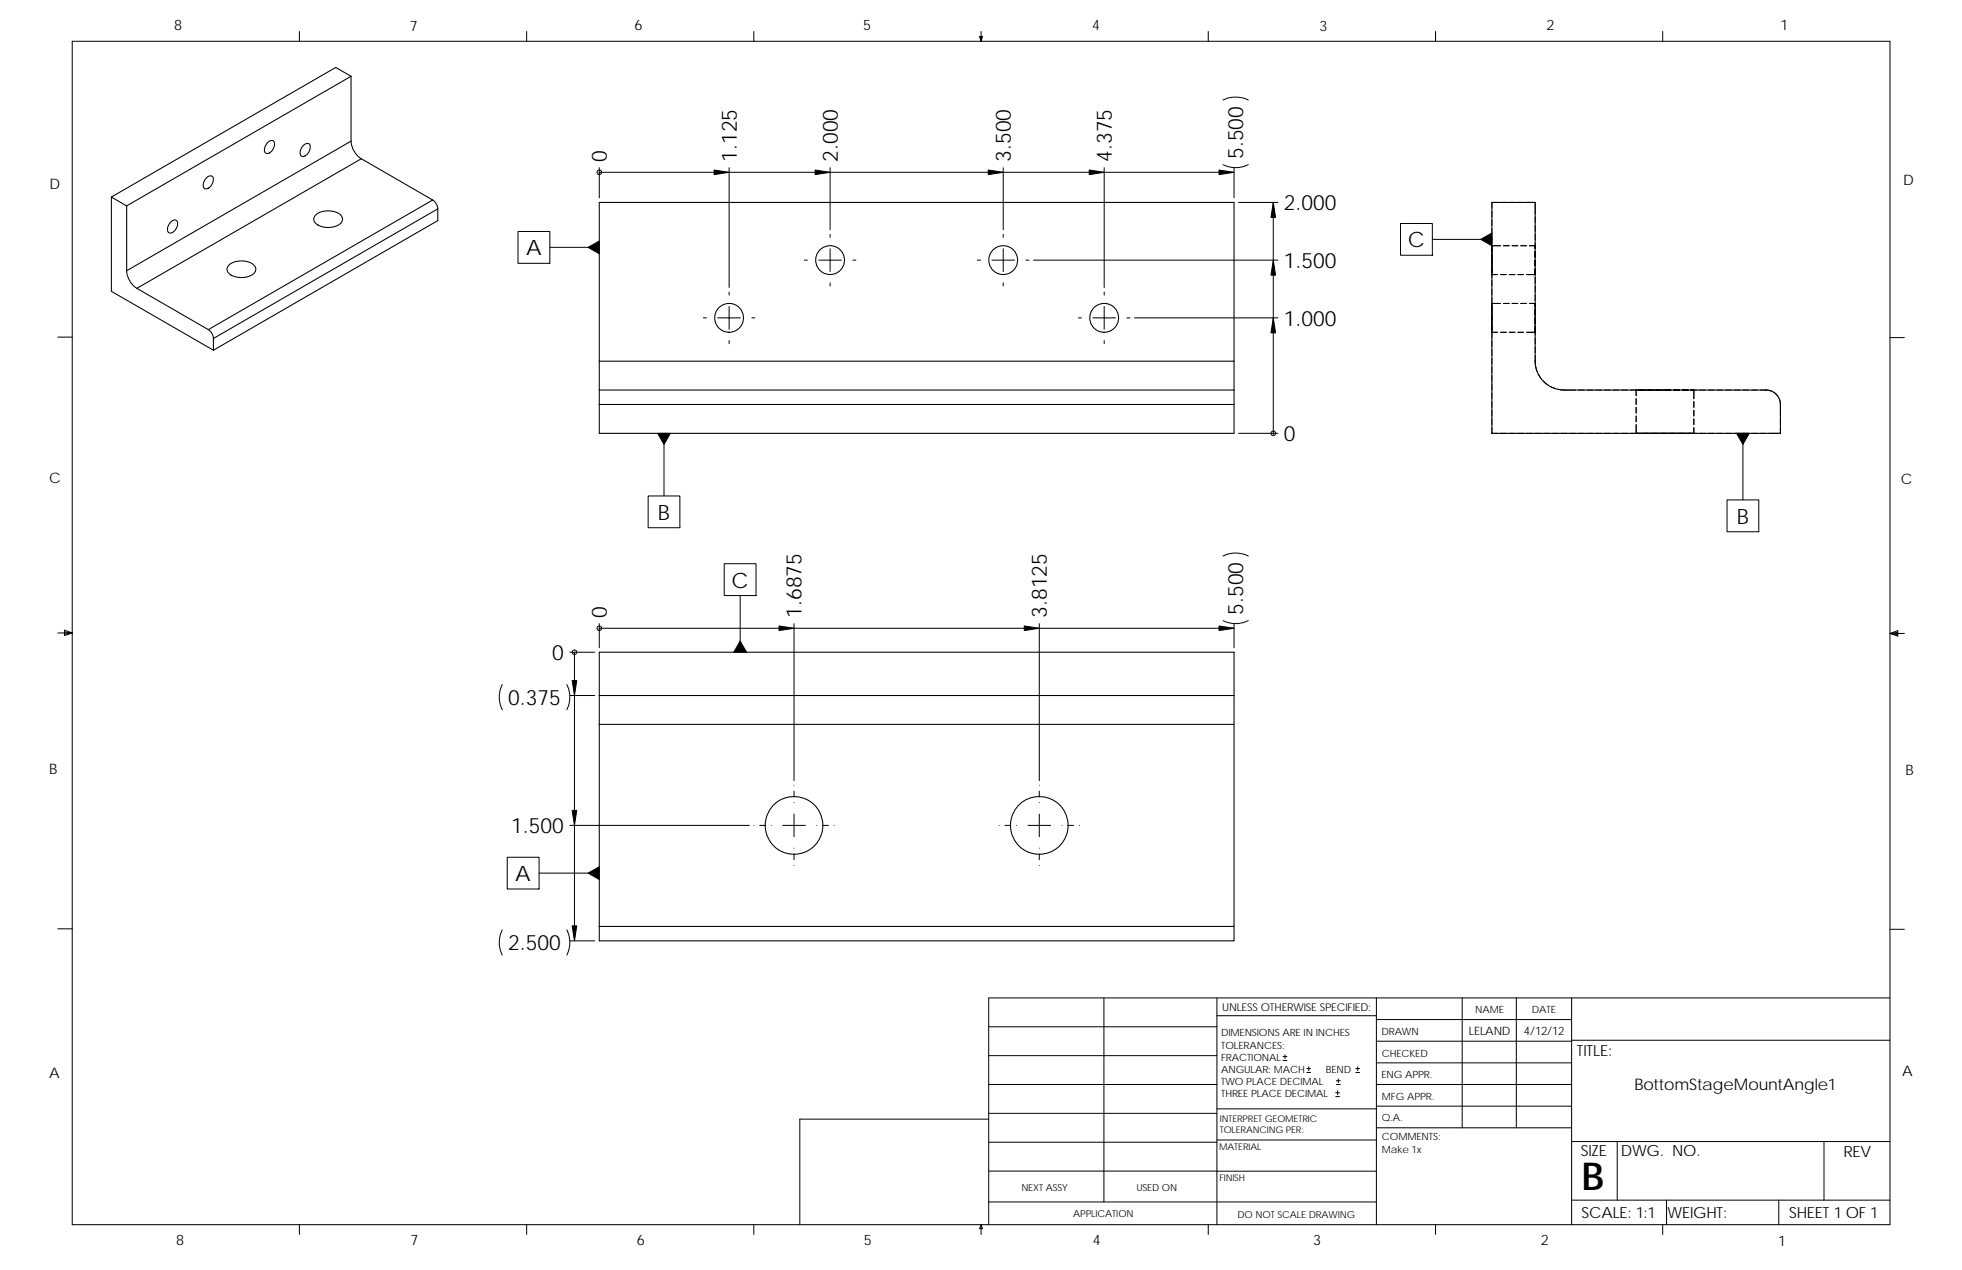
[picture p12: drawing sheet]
<svg xmlns="http://www.w3.org/2000/svg" width="432mm" height="279mm" viewBox="0 0 432 279" stroke-linecap="round" stroke-linejoin="round" font-family="sans-serif">
<g fill="none" stroke="#000" stroke-width=".22">
<path d="M15.9 9.1h400v260.3h-400zM65.9 6.9v2.2M115.9 6.9v2.2M165.9 6.9v2.2M215.6 8h.6l-.3 1.1zM215.7 8l.2 1.1M215.9 6.9v2.2M216 8l-.1 1.1M265.9 6.9v2.2M315.9 6.9v2.2M365.9 6.9v2.2M131.9 37.9h.1"/>
<path d="M131.9 36.9v6.6M131.9 37.9h139.7M160.5 36.9v26.3M182.7 36.9v13.6M220.8 36.9v13.6M243 36.9v26.3M269.2 36.2a6.2 6.2 0 0 0 5.5 0M269.2 22a6.2 6.2 0 0 1 5.5 0M271.6 36.9v6.6M114 50.9h7v7h-7zM121 54.4h10.9M177 57.2h.7"/>
<path d="M180.2 57.2h5M182.7 51.6v.6M182.7 54.7v5M187.7 57.2h.7M215.1 57.2h.7M218.3 57.2h5M220.8 51.6v.6M220.8 54.7v5M225.8 57.2h.7M227.5 57.2h53.7M272.6 44.5h8.6M280.2 44.5v50.8"/>
<path d="M308.2 49.2h7v7h-7zM315.2 52.7h13.1M328.3 56v1.2M328.3 54.7v1.3M328.3 56.6v2.5M328.3 57.2v3.8M328.3 59.1v1.3M328.3 54.1h1.9M328.3 54.1v1.2zM328.3 46.4v1.3M328.3 48.3v1.3M328.3 50.2v1.3"/>
<path d="M328.3 52.2v1.2M329.6 44.5h-1.3v1.3M330.2 44.5h1.3M330.9 54.1h1.2M332.1 44.5h1.3M332.8 54.1h1.3M334.1 44.5h1.2M334.7 54.1h1.3M336 44.5h1.9M336.6 54.1h1.3M337.9 59.1v1.3zM337.9 57.2v1.3z"/>
<path d="M337.9 55.3v1.3zM337.9 54.1v.6zM337.9 57.4v1.1M337.9 44.5h.1M337.9 44.5v2.6M337.9 47.7v1.3M337.9 49.6v1.3M337.9 51.5v1.3M337.9 53.4v1.3M12.7 74.2h3.2M154.8 69.9h.7M158 69.9h5"/>
<path d="M160.5 64.3v.6M160.5 67.4v5M160.5 74.9v.7M165.5 69.9h.6M182.7 62.2v.7M220.8 62.2v.7M237.3 69.9h.7M240.5 69.9h5M243 64.3v.6M243 67.4v5M243 74.9v.7M248 69.9h.7"/>
<path d="M249.7 69.9h31.5M328.3 68.7v2.5M328.3 66.8v1.2M328.3 67.4v1.3zM328.3 69.3v1.3zM328.3 71.2v1.3zM328.3 71.8v1.3M328.3 60.4h1.3M328.3 61.7v1.2M328.3 63.6v1.3M328.3 65.5v1.3M328.3 75v1.3"/>
<path d="M328.3 76.9v1.3M328.3 78.8v1.3M328.3 66.8h1.9M329.6 73.1h-1.3v1.3M330.2 60.4h1.3M331.5 73.1h-1.3M332.1 60.4h1.3M332.1 66.8h-1.2M333.4 73.1h-1.3M334.1 60.4h1.2M334.1 66.8h-1.3M335.3 73.1h-1.2"/>
<path d="M336 60.4h1.9M336 66.8h-1.3M336.6 66.8h1.3v2.5M337.9 69.9v.8M337.9 79.5v1l.4 1.2M337.9 69.9v1.3M337.9 66.8v.6zM337.9 79.5h.1M337.9 70.6v2.5h-1.9M337.9 61v1.3M337.9 62.9v1.3M337.9 64.9v1.2"/>
<path d="M337.9 68.7v1.2M337.9 72.5v1.2M337.9 74.4v1.2M337.9 76.3v1.3M337.9 78.2v1.3M415.9 74.3h3.2M146.1 95.3v13.8M272.6 95.3h8.6M280.2 95.3h.1M328.3 94.1v1.2h1.3M328.3 80.7v1.3M328.3 82.6v1.3"/>
<path d="M328.3 84.5v1.3M328.3 86.4v1.3M328.3 88.3v1.3M328.3 90.3v1.2M328.3 92.2v1.2M330.2 95.3h1.3M332.1 95.3h1.3M334.1 95.3h1.2M336 95.3h1.2M337.9 95.3h1.2M338.6 82.3l.6 1.1M339.7 83.8l.9 .9"/>
<path d="M339.8 95.3h1.2M341.2 85l1.1 .5M341.7 95.3h1.2M342.9 85.6l1.3 .2M343.6 95.3h1.2M344.2 85.8h.1M344.2 85.8h2.6M345.5 95.3h1.3M347.4 85.8h1.3M347.4 95.3h1.3M349.3 85.8h1.3M349.3 95.3h1.3"/>
<path d="M351.2 85.8h1.3M351.2 95.3h1.3M353.1 85.8h1.3M353.1 95.3h1.3M355 85.8h1.3M355 95.3h1.3M356.9 85.8h1.3M356.9 95.3h1.3M358.8 85.8h1.3M358.8 95.3h1.3M360.1 85.8h1.3M360.1 95.3h13.3"/>
<path d="M360.1 91.5v1.3M360.1 93.4v1.9M360.1 85.8v1.3M360.1 87.7v1.3M360.1 89.6v1.3M360.7 85.8h1.3zM362 85.8h1.3M362.6 85.8h1.3zM363.9 85.8h1.3M365.8 85.8h-1.3h3.2M366.4 85.8h1.3zM368.3 85.8h1.3"/>
<path d="M370.2 85.8h1.3M372.2 85.8h.6zM372.2 85.8h1.2M372.8 94.1v1.2h-12.7M372.8 85.8v1.9M372.8 88.3v1.3M372.8 90.3v1.2M372.8 92.2v1.2M374.1 85.8h1.2M374.1 95.3h1.2M376 85.8h1.2M376 95.3h1.2"/>
<path d="M377.9 85.8h1.2M377.9 95.3h1.2M379.8 85.8h1.2M379.8 95.3h1.2M381.7 85.8h1.2M381.7 95.3h1.2M383.6 85.8h1.3M384.9 95.3h-1.3v14.7M385.5 85.8h1.3M385.5 95.3h1.3M387.4 85.8h1.3l1.2 .2M387.4 95.3h1.3"/>
<path d="M389.3 95.3h2.5M390.4 86.3l.9 .9M391.6 87.7l.2 1.3M391.8 89v2.5M391.8 95.3h.1M391.8 89h.1M391.8 92.2v1.2M391.8 94.1v1.2M142.6 109.1h7v7h-7zM380.1 110h7v7h-7zM12.7 139.3h3.2M14.2 138.6l1.7 .7-1.7 .5z"/>
<path d="M14.2 139l1.7 .3M15.9 139.3l-1.7 .2M131.9 138.2h.1M131.9 137.2v5.3M131.9 138.2h139.7M159.4 124h7v7h-7zM162.9 131v12.5M174.8 137.2v34.5M228.7 137.2v34.5M269.2 136.5a6.2 6.2 0 0 0 5.5 0M269.2 122.3a6.2 6.2 0 0 1 5.5 0M271.6 137.2v5.3"/>
<path d="M415.9 139.4h3.2M415.9 139.4l1.8-.7v1.2zM415.9 139.4l1.8 .2M417.7 139.1l-1.8 .3M110.5 150.6a6.2 6.2 0 0 0 0 5.5M124.8 150.6a6.2 6.2 0 0 1 0 5.5M125.4 143.5h5.5M125.4 153h5.5M126.4 143.5h.1M126.4 143.5v63.5M174.8 179.1v5M174.8 172.7v.1"/>
<path d="M174.8 174v1.3M174.8 176.6h.1M228.7 172.7v.1M228.7 174v1.3M228.7 176.6h.1M228.7 179.1v5M111.6 188.6h7v7h-7zM118.6 192.1h13.3M125.4 181.6h39.5M165.9 181.6h.1M167.2 181.6h1.3M169.7 181.6h.1"/>
<path d="M172.3 181.6h4.9M174.8 186.6h.1M174.8 187.9v1.2M174.8 190.4h.1M179.7 181.6h.1M181 181.6h1.3M183.6 181.6h.1M219.9 181.6h.1M221.2 181.6h1.2M223.7 181.6h.1M226.2 181.6h5M228.7 186.6h.1"/>
<path d="M228.7 187.9v1.2M228.7 190.4h.1M233.7 181.6h.1M235 181.6h1.3M237.6 181.6h.1M12.7 204.3h3.2M110.5 204.6a6.2 6.2 0 0 0 0 5.5M124.8 204.6a6.2 6.2 0 0 1 0 5.5M125.4 207h5.5M243 219.5v44.9M267.8 219.5v49.9M302.9 219.5v49.9"/>
<path d="M321.8 219.5v28.6M333.7 219.5v28.6M345.9 219.5v49.9M415.9 204.4h3.2M415.9 219.5h-198.3v49.9M217.6 238.6h50.2M217.6 232.2h50.2M217.6 225.9h50.2M267.8 223.5h35.1M282.4 233.3h.8M282.4 232.5h.8M282.8 232v.9"/>
<path d="M287.6 235.9h.8M287.6 235.1h.8M288 234.7v.8M294.1 238.6h.9M294.1 237.8h.9M294.4 240v.8M294.5 237.3v.9M298.4 235.9h.8M298.4 235.1h.8M298.8 234.7v.8M302.9 238.6h43M302.9 233.8h43"/>
<path d="M302.9 229.1h43M302.9 224.3h43M345.9 228.9h70M217.6 257.6l85.3 .1M217.6 251.3h50.2M217.6 244.9h50.2M217.6 246.2h-41.6v23.2M267.8 250.8h35.1M267.8 243.9h35.1M294 241.3h.8M294 240.4h.8M302.9 248.1h43"/>
<path d="M302.9 243.4h43M345.9 251.1h70M355.9 251.1v12.9M401.4 251.1v12.9M65.9 269.4v2.2M115.9 269.4v2.2M165.9 269.4v2.2M215.9 269.4l.3 .9h-.6zM215.9 269.4v2.2M217.6 264.4h85.3M265.9 269.4v2.2M315.9 269.4v2.2"/>
<path d="M345.9 264h70M365.9 269.4v2.2M366.8 264v5.4M391.5 264v5.4"/>
<circle cx="131.9" cy="37.9" r=".51"/>
<circle cx="280.2" cy="95.3" r=".51"/>
<circle cx="131.9" cy="138.2" r=".51"/>
<circle cx="126.4" cy="143.5" r=".51"/>
</g>
<g fill="none" stroke="#000" stroke-width=".23">
<path d="M77.3 16.8l-3.4-2-49.4 28.5M77.3 16.8v14.3M77.3 16.8l-49.4 28.5M45.3 39.3a.9 .9 0 0 1 .8-.6 .9 .9 0 0 1 .8 .5 1.84 1.84 0 0 1-1.8 2.3 1.54 1.54 0 0 1 .2-2.2zM59 31.3a.96 .96 0 0 1 1.3-.2 2.07 2.07 0 0 1-1.4 2.7l-.4-.1a1.89 1.89 0 0 1 .5-2.4zM66.8 31.9a.85 .85 0 0 1 1.5 .2 1.84 1.84 0 0 1-1.9 2.3 1.7 1.7 0 0 1 .4-2.5zM77.3 31.1a4.9 4.9 0 0 0 2.2 3.8M77.3 31.1l-49.4 28.5M79.5 34.9l-49.4 28.5M79.5 34.9l15.7 9.1M24.5 43.3v20.8l22.5 12.9M24.5 43.3l3.4 2"/>
<path d="M27.9 45.3v14.3M27.9 59.6a5 5 0 0 0 2.2 3.8M37.7 48.8a.82 .82 0 0 1 1.1-.3 .82 .82 0 0 1 .3 1.1 1.75 1.75 0 0 1-1.9 1.6 1.7 1.7 0 0 1 .5-2.4zM50.3 58.4a4.5 4.5 0 0 1 5.7 0 1.37 1.37 0 0 1-.9 2.2 4.3 4.3 0 0 1-4.9-.7 1.16 1.16 0 0 1 .1-1.5zM69.4 47.4a4.5 4.5 0 0 1 5.7 0 1.4 1.4 0 0 1-.9 2.2 4.4 4.4 0 0 1-4.9-.7 1.14 1.14 0 0 1 .1-1.5zM95.2 44l-49.4 28.5M95.2 44l.9 1 .3 1M96.4 46l-49.4 28.5M96.4 46v2.5l-49.4 28.5M328.3 44.5h9.6v35a6.4 6.4 0 0 0 6.3 6.3l45.1 .1 .8 .2 .8 .6 .8 1.5 .1 7.1h-63.5zM30.1 63.4l15.7 9.1M45.8 72.5l.9 1 .3 1"/>
<path d="M47 74.5v2.5M131.9 79.5v6.3M131.9 79.5v-35h139.7v35M131.9 79.5h139.7M271.6 79.5v6.3M131.9 85.8v3.2M131.9 89h139.7M131.9 89v6.3h139.7v-6.3M131.9 85.8h139.7M271.6 85.8v3.2M131.9 153v6.4M131.9 153v-9.5h139.7v9.5"/>
<path d="M131.9 159.4v44.4M131.9 153h139.7M271.6 153v6.4h-139.7M271.6 159.4v44.4h-139.7M131.9 203.8v3.2h139.7v-3.2"/>
<circle cx="182.7" cy="57.2" r="3.2"/>
<circle cx="220.8" cy="57.2" r="3.2"/>
<circle cx="160.5" cy="69.9" r="3.2"/>
<circle cx="243" cy="69.9" r="3.2"/>
<circle cx="174.8" cy="181.6" r="6.4"/>
<circle cx="228.7" cy="181.6" r="6.4"/>
</g>
<g fill="#000" stroke="#000" stroke-width=".22">
<path d="M157.2 37.4l3.3 .5-3.3 .5z" fill-rule="evenodd"/>
<path d="M179.4 37.4l3.3 .5-3.3 .5z" fill-rule="evenodd"/>
<path d="M217.5 37.4l3.3 .5-3.3 .5z" fill-rule="evenodd"/>
<path d="M239.7 37.4l3.3 .5-3.3 .5z" fill-rule="evenodd"/>
<path d="M268.3 37.4l3.3 .5-3.3 .5z" fill-rule="evenodd"/>
<path d="M129.4 54.4l2.5-1.4v2.8z" fill-rule="evenodd"/>
<path d="M280.2 57.2l.5 3.3h-1z" fill-rule="evenodd"/>
<path d="M280.2 44.5l.5 3.3h-1z" fill-rule="evenodd"/>
<path d="M325.9 52.7l2.4-1.4v2.8z" fill-rule="evenodd"/>
<path d="M280.2 69.9l.5 3.3h-1z" fill-rule="evenodd"/>
<path d="M144.7 95.3h2.8l-1.4 2.5z" fill-rule="evenodd"/>
<path d="M382.2 95.3h2.8l-1.4 2.5z" fill-rule="evenodd"/>
<path d="M171.4 137.7l3.4 .5-3.4 .5z" fill-rule="evenodd"/>
<path d="M225.4 137.7l3.3 .5-3.3 .5z" fill-rule="evenodd"/>
<path d="M268.3 137.7l3.3 .5-3.3 .5z" fill-rule="evenodd"/>
<path d="M125.9 149.7h1l-.5 3.3z" fill-rule="evenodd"/>
<path d="M162.9 141l1.4 2.5h-2.8z" fill-rule="evenodd"/>
<path d="M125.9 178.3h1l-.5 3.3z" fill-rule="evenodd"/>
<path d="M129.4 192.1l2.5-1.4v2.8z" fill-rule="evenodd"/>
<path d="M125.9 203.7h1l-.5 3.3z" fill-rule="evenodd"/>
</g>
<text font-size="8.5" x="348.1" y="261.7">B</text>
<g font-size="4.7">
<text x="133.6" y="35.6" transform="rotate(-90 133.6 35.6)">0</text>
<text x="162.1" y="35.6" transform="rotate(-90 162.1 35.6)">1.125</text>
<text x="184.4" y="35.6" transform="rotate(-90 184.4 35.6)">2.000</text>
<text x="222.5" y="35.6" transform="rotate(-90 222.5 35.6)">3.500</text>
<text x="244.7" y="35.6" transform="rotate(-90 244.7 35.6)">4.375</text>
<text x="273.6" y="34.9" transform="rotate(-90 273.6 34.9)">5.500</text>
<text x="282.5" y="46.3">2.000</text>
<text x="115.8" y="56.2">A</text>
<text x="282.5" y="59">1.500</text>
<text x="309.8" y="54.4">C</text>
<text x="282.5" y="71.7">1.000</text>
<text x="282.5" y="97.1">0</text>
<text x="144.8" y="114.4">B</text>
<text x="382.2" y="115.3">B</text>
<text x="161" y="129.3">C</text>
<text x="133.6" y="135.9" transform="rotate(-90 133.6 135.9)">0</text>
<text x="176.4" y="135.9" transform="rotate(-90 176.4 135.9)">1.6875</text>
<text x="230.4" y="135.9" transform="rotate(-90 230.4 135.9)">3.8125</text>
<text x="273.6" y="135.3" transform="rotate(-90 273.6 135.3)">5.500</text>
<text x="121.5" y="145.2">0</text>
<text x="111.8" y="155.1">0.375</text>
<text x="112.5" y="183.3">1.500</text>
<text x="113.4" y="193.8">A</text>
<text x="111.8" y="209.1">2.500</text>
</g>
<text font-size="3.5" x="359.7" y="239.9">BottomStageMountAngle1</text>
<g font-size="3.4">
<text x="347" y="232.3">TITLE:</text>
<text x="347.9" y="254.3">SIZE</text>
<text x="356.7" y="254.3">DWG. NO.</text>
<text x="405.7" y="254.4">REV</text>
<text x="348.1" y="267.9">SCALE: 1:1</text>
<text x="367" y="268">WEIGHT:</text>
<text x="393.8" y="267.9">SHEET 1 OF 1</text>
</g>
<g font-size="3.2">
<text x="38.3" y="6.7">8</text>
<text x="90.2" y="6.8">7</text>
<text x="139.7" y="6.5">6</text>
<text x="189.9" y="6.5">5</text>
<text x="240.4" y="6.6">4</text>
<text x="290.4" y="6.7">3</text>
<text x="340.4" y="6.6">2</text>
<text x="391.8" y="6.7">1</text>
<text x="10.9" y="41.6">D</text>
<text x="418.9" y="40.7">D</text>
<text x="10.8" y="106.3">C</text>
<text x="418.4" y="106.4">C</text>
<text x="10.8" y="170.2">B</text>
<text x="419.4" y="170.6">B</text>
<text x="10.8" y="237.2">A</text>
<text x="418.6" y="236.8">A</text>
<text x="38.8" y="273.9">8</text>
<text x="90.3" y="273.9">7</text>
<text x="140.2" y="273.8">6</text>
<text x="190.1" y="273.9">5</text>
<text x="240.5" y="273.8">4</text>
<text x="289" y="273.9">3</text>
<text x="339.1" y="273.9">2</text>
<text x="391.4" y="274.2">1</text>
</g>
<g font-size="2.5">
<text x="323.3" y="227.6">LELAND</text>
<text x="335.4" y="227.7">4/12/12</text>
</g>
<text font-size="2.4" x="269" y="222.4">UNLESS OTHERWISE SPECIFIED:</text>
<g font-size="2.2">
<text x="304" y="227.7">DRAWN</text>
<text x="324.7" y="222.9">NAME</text>
<text x="337.2" y="222.9">DATE</text>
<text x="268.8" y="228">DIMENSIONS ARE IN INCHES</text>
<text x="268.8" y="230.7">TOLERANCES:</text>
<text x="268.8" y="233.3">FRACTIONAL</text>
<text x="304.1" y="232.6">CHECKED</text>
<text x="268.8" y="236">ANGULAR: MACH</text>
<text x="268.8" y="238.6">TWO PLACE DECIMAL</text>
<text x="291.8" y="236">BEND</text>
<text x="304" y="237.2">ENG APPR.</text>
<text x="268.8" y="241.3">THREE PLACE DECIMAL</text>
<text x="304.1" y="242">MFG APPR.</text>
<text x="304.1" y="246.7">Q.A.</text>
<text x="304.1" y="250.9">COMMENTS:</text>
<text x="304.1" y="253.6">Make 1x</text>
</g>
<g font-size="2.1">
<text x="224.8" y="262">NEXT ASSY</text>
<text x="250.1" y="262">USED ON</text>
<text x="236.2" y="267.8">APPLICATION</text>
<text x="272.4" y="267.9">DO NOT SCALE DRAWING</text>
</g>
<g font-size="2">
<text x="268.5" y="249.4">TOLERANCING PER:</text>
<text x="268.5" y="246.8">INTERPRET GEOMETRIC</text>
<text x="268.3" y="252.9">MATERIAL</text>
<text x="268.4" y="259.7">FINISH</text>
</g>
</svg>
